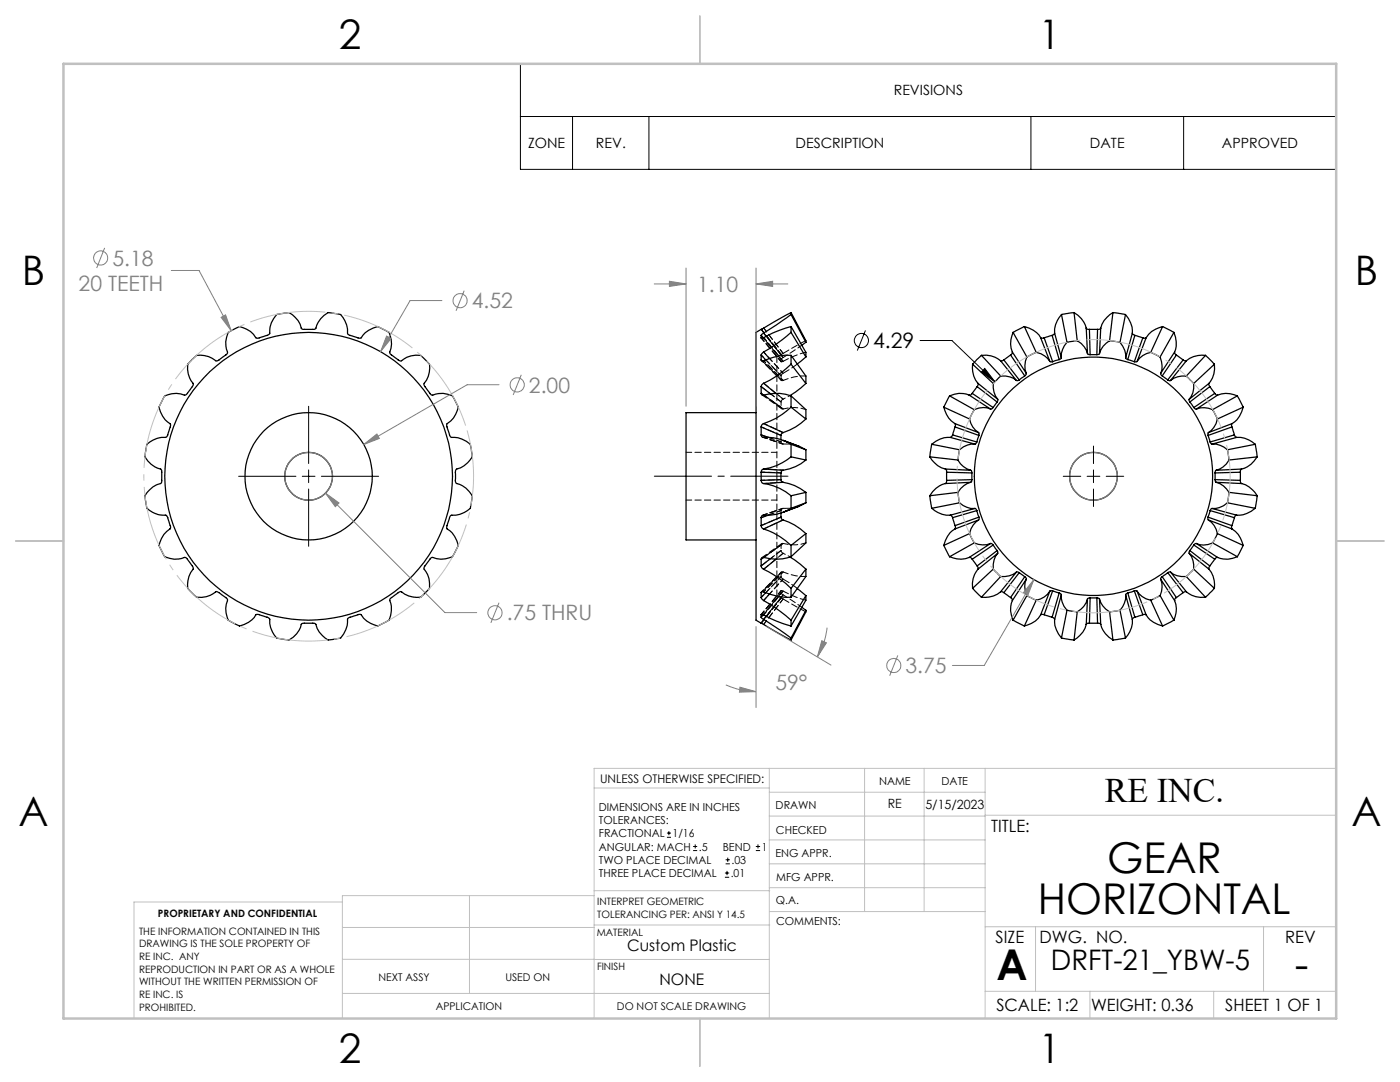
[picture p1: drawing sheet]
<svg xmlns="http://www.w3.org/2000/svg" width="279mm" height="216mm" viewBox="0 0 279 216" stroke-linecap="round" stroke-linejoin="round" font-family="sans-serif">
<g fill="none" stroke="#000" stroke-width=".25">
<path d="M38.3 71.8l.9-.9a6.4 6.4 0 0 1 4.1 1.1l1-.7a1.55 1.55 0 0 0 1.1-.9l-.2-.7a4.9 4.9 0 0 1 .3-3.4l2.3-1.1a5.3 5.3 0 0 1 3.4 2.3l2.2-.6 .4-.4a4.7 4.7 0 0 1 1.4-3.7l2.5-.4a5 5 0 0 1 2.5 3.2l2.5 .1 .3-.2a4.8 4.8 0 0 1 2.5-3.1l2.5 .4a5.7 5.7 0 0 1 1.4 3.9l.5 .2 2 .6a6.7 6.7 0 0 1 3.5-2.3l2.2 1.1a5.3 5.3 0 0 1 .2 4.1l1.7 1.4 .4 .2h.3a4.6 4.6 0 0 1 3.8-1.1l1.7 1.8a6.1 6.1 0 0 1-1.1 4l1.5 2.1a6.9 6.9 0 0 1 4.2 .2l1.2 2.2a5.3 5.3 0 0 1-2.4 3.5l.6 2.1 .2 .3 .3 .2a4.7 4.7 0 0 1 3.7 1.4l.4 2.5a5.8 5.8 0 0 1-3.3 2.5l-.1 1.3a1.59 1.59 0 0 0 .2 1.4l.7 .3a5.2 5.2 0 0 1 2.5 2.2l-.4 2.5a5.2 5.2 0 0 1-3.9 1.4l-.3 .5-.5 1.7 .1 .6a4.6 4.6 0 0 1 2.2 3.2l-1.2 2.3a6.6 6.6 0 0 1-4.2 .2l-1.5 2a6.9 6.9 0 0 1 1.1 4.1l-1.7 1.8a6.1 6.1 0 0 1-4.1-1.2l-2 1.5-.1 .3 .2 .6a5.5 5.5 0 0 1-.4 3.4l-2.2 1.1a5.3 5.3 0 0 1-3.4-2.3l-2.1 .6-.4 .1-.1 .3a4.7 4.7 0 0 1-1.4 3.7l-2.5 .4a5.3 5.3 0 0 1-2.6-3.2l-2.4-.1-.4 .2a4.5 4.5 0 0 1-2.4 3.1l-2.5-.4a5.2 5.2 0 0 1-1.4-3.9l-2.2-.8-.6 .1a4.6 4.6 0 0 1-3.2 2.2l-2.3-1.1a5.3 5.3 0 0 1-.1-4.2l-1.7-1.3-.4-.3-.3 .1a4.8 4.8 0 0 1-3.8 1.1l-1.7-1.8a5.3 5.3 0 0 1 1.1-4l-1.2-1.9-.6-.3a4.7 4.7 0 0 1-3.9-.1l-1.2-2.3a5.4 5.4 0 0 1 2.3-3.4 6.4 6.4 0 0 0-.9-2.6 5.1 5.1 0 0 1-3.8-1.4l-.4-2.5a5.8 5.8 0 0 1 3.3-2.6l.1-1.3a1.59 1.59 0 0 0-.2-1.4l-.7-.2a5.2 5.2 0 0 1-2.5-2.2l.4-2.5a6.3 6.3 0 0 1 3.9-1.5l.3-.4 .5-2.1a6.7 6.7 0 0 1-2.3-3.5l1.2-2.2a5.2 5.2 0 0 1 4.1-.2l.3-.2 1.1-1.4 .2-.5-.1-.2a4.8 4.8 0 0 1-1-3.8zM151.9 65.7h.1M151.9 66.9v.5M151.9 70.8v1M151.9 77.2v1.3M151.9 78.5l.1 .3h.4M151.9 65.7l-1 .6v57.5l1 .6M151.9 78.5l.5 .3M151.9 77.2l1.9 1.4M151.9 71.8l.2 .2M151.9 70.8l.9 1M151.9 67.4v.1"/>
<path d="M151.9 66.9l.4 .5M152.4 66.5l-.5 .4M152.4 70.2l-.5 .6M152.4 76.5l-.4 .3-.1 .4M152.4 78.8a9.5 9.5 0 0 1 5.5 .2M152.4 76.5l2.5 2M152.4 70.2l1.2 1.3M152.4 66.5l.5 .6M157.9 62.4l-6 3.3M157.9 62.4v.4M157.9 62.8l-5.5 3.7M157.9 65.2l-3.6 1.2-2.1 1.1-.3-.1"/>
<path d="M157.9 65.2v1.1M157.9 66.3l-3 2.4-2.5 1.5M157.9 70.9a13.5 13.5 0 0 0-5.7 1.1l-.3-.2M157.9 70.9v1.8M157.9 72.7a19.7 19.7 0 0 1-5.5 3.8M157.9 79v2.2M157.9 79l2.9 2.7v1.9M157.9 70.9l2.9 4.1v1.5M157.9 65.2l2.9 5.1v.9M157.9 62.4l2.9 5.6v.3M157.9 72.7l2.9 3.8M157.9 66.3l2.9 4.9"/>
<path d="M157.9 62.8l2.9 5.5M160.8 76.5l-2 1.7-1.1 .7M160.8 71.2l-1.7 1.4M160.8 68.3l-.8 .6M189.5 79l4.9 2.7M189.5 79l-1.2 2.2M193.4 78.8a4.7 4.7 0 0 0-3.9 .2M193.4 78.8l4.3 2.8M194 78.5l-.2 .3h-.4M194 78.5l4.2 2.8M194.1 72.7a5.1 5.1 0 0 0 1.1 3.8M194.1 72.7l4.1 3.8"/>
<path d="M195 77.2l-1 1.3M195 77.2l4 3M195.2 76.5v.2l-.2 .5M195.2 76.5l3.9 3.2M195.9 70.9l3.8 4.1M195.9 70.9a4.9 4.9 0 0 1 3.8 1.1M195.9 70.9l-1.8 1.8M198.2 76.5a4.3 4.3 0 0 0 .9 3.2M199.1 79.7l-.1 .5M199.7 72l3.1 3.9M199.7 75a4.1 4.1 0 0 1 3.1 .9M199.7 75l-1.5 1.5"/>
<path d="M200.3 71.8l-.4 .2h-.2M200.3 71.8l3.1 4M201.7 70.8l-1.4 1M201.7 70.8l2.8 4.2M202 70.2v.4l-.3 .2M202 70.2l2.8 4.3M202.2 66.3a5 5 0 0 0-.2 3.9M202.2 66.3l2.7 4.9M203.4 75.8l-.6 .1M204.4 65.2l2.4 5.1M204.4 65.2a5 5 0 0 1 3.3 2.2M204.4 65.2l-2.2 1.1"/>
<path d="M204.5 75l-1.1 .8M204.8 74.5l-.3 .5M204.9 71.2a4.2 4.2 0 0 0-.1 3.3M206.8 70.3a4 4 0 0 1 2.7 1.8M206.8 70.3l-1.9 .9M207.7 67.4h.7M207.7 67.4l1.8 4.7M208.4 67.4l1.7 4.8M209.5 72.1l.6 .1M210 66.9l-1.6 .5M210 66.9l1.4 4.9M210.5 66.5l-.2 .2-.3 .2"/>
<path d="M210.5 66.5l1.3 4.9M211.4 71.8l-1.3 .4M211.8 71.4l-.4 .4M211.8 62.8a5.2 5.2 0 0 0-1.3 3.7M211.8 62.8l1.1 5.5M212.9 68.3a4.2 4.2 0 0 0-1.1 3.1M214.3 62.4l.7 5.6M214.3 62.4a5 5 0 0 1 2.5 3.1M214.3 62.4l-2.5 .4M215 68a4.1 4.1 0 0 1 2 2.6M215 68l-2.1 .3M216.8 65.5l.3 .2h.3"/>
<path d="M216.8 65.5l.2 5.1M217 70.6l.6 .2M217.4 65.7h1.6M217.4 65.7l.2 5.1M217.6 70.8h1.3M219 65.7l-.1 5.1M219.4 70.6l-.5 .2M219.7 65.5l-.3 .2h-.4M219.7 65.5l-.3 5.1M221.4 68a4.2 4.2 0 0 0-2 2.6M221.4 68l2.1 .3M222.1 62.4a5.4 5.4 0 0 0-2.4 3.1"/>
<path d="M222.1 62.4l2.5 .4M222.1 62.4l-.7 5.6M223.5 68.3a4.1 4.1 0 0 1 1.1 3.1M224.6 62.8l-1.1 5.5M224.6 62.8a5.3 5.3 0 0 1 1.4 3.7M224.6 71.4l.5 .4M225.1 71.8l1.3 .4M226 66.5l.1 .2 .4 .2M226 66.5l-1.4 4.9M226.5 66.9l1.6 .5M226.5 66.9l-1.4 4.9M226.9 72.1l-.5 .1"/>
<path d="M228.1 67.4l-1.7 4.8M228.7 67.4h-.6M228.7 67.4l-1.8 4.7M229.7 70.3a4 4 0 0 0-2.8 1.8M229.7 70.3l1.8 .9M231.5 71.2a4.2 4.2 0 0 1 .1 3.3M231.6 74.5l.4 .5M232 75l1 .8M232 65.2a5.4 5.4 0 0 0-3.3 2.2M232 65.2l2.3 1.1M232 65.2l-2.3 5.1M233 75.8l.6 .1"/>
<path d="M234.3 66.3l-2.8 4.9M234.3 66.3a5.1 5.1 0 0 1 .1 3.9M234.4 70.2l.1 .4 .3 .2M234.4 70.2l-2.8 4.3M234.8 70.8l1.3 1M234.8 70.8l-2.8 4.2M236.1 71.8l.4 .2h.3M236.1 71.8l-3.1 4M236.7 75a4.3 4.3 0 0 0-3.1 .9M236.7 75l1.5 1.5M236.8 72l-3.2 3.9M237.3 79.7v.2l.2 .3"/>
<path d="M238.2 76.5a4.1 4.1 0 0 1-.9 3.2M240.6 70.9a5.1 5.1 0 0 0-3.8 1.1M240.6 70.9l1.8 1.8M240.6 70.9l-3.9 4.1M241.3 76.5l-.1 .2 .2 .5M241.3 76.5l-4 3.2M241.4 77.2l1 1.3M241.4 77.2l-3.9 3M242.4 72.7l-4.2 3.8M242.4 72.7a4.9 4.9 0 0 1-1.1 3.8M242.4 78.5l.3 .3h.3M242.4 78.5l-4.1 2.8"/>
<path d="M243 78.8a4.8 4.8 0 0 1 3.9 .2M243 78.8l-4.2 2.8M246.9 79l1.2 2.2M246.9 79l-4.9 2.7M150.9 82.3h-14v25.4h14M151.9 85.2v1.6M151.9 86.8l.1 .3 .4 .2a9 9 0 0 1 5.5 1.4M151.9 94.2v1.6M151.9 95.8l.2 .5 .3 .2M151.9 94.2l4 .2M151.9 85.2l4 1.7M151.9 86.8l1.4 .5"/>
<path d="M152.4 96.5a10.9 10.9 0 0 1 5.5 2.4M152.4 84.5l-.4 .3-.1 .4M152.4 93.6l-.3 .1-.2 .5M152.4 93.6l3.9 .2M152.4 84.5l3.9 1.8M155.9 95.7l.1 .4 .3 .1M155.9 94.4v1.3M155.9 86.9v.8M155.9 95.7l-4 .1M156.3 96.2a9.5 9.5 0 0 1 4.5 2M156.3 93.8l-.3 .2-.1 .4M156.3 86.3l-.3 .2-.1 .4"/>
<path d="M156.3 96.2l-3.9 .3M156.3 87.9l3.2 1.2M157.9 91.2a11.4 11.4 0 0 1-5.5 2.4M157.9 81.2a14.5 14.5 0 0 1-5.5 3.3M157.9 88.7v2.5M157.9 98.9v2.5M157.9 88.7l2.9 1M157.9 91.2l2.9 .6M157.9 81.2l2.9 2.4M159.5 89.1l1.3 .6M160.8 91.8a9 9 0 0 1-4.5 2M160.8 98.2l-2.9 .7"/>
<path d="M160.8 89.7v2.1M160.8 98.2v2.1M160.8 83.6a11.3 11.3 0 0 1-4.5 2.7M185.6 91.2a5.4 5.4 0 0 0 3.1 2.4M185.6 98.9l.3 2.5M185.6 91.2l5.6 .6M185.9 88.7l5.6 1M185.9 88.7l-.3 2.5M188.3 81.2a5.4 5.4 0 0 0 2.3 3.3M188.3 81.2l5.2 2.4M188.7 96.5a4.8 4.8 0 0 0-3.1 2.4M188.7 93.6l.2 .3v.3"/>
<path d="M188.7 93.6l5 .2M188.9 95.8v.4l-.2 .3M188.9 94.2v1.6M188.9 94.2l5.1 .2M189.7 87.3a4.7 4.7 0 0 0-3.8 1.4M189.7 87.3l4.9 1.3M190.1 86.8l-.2 .3-.2 .2M190.1 86.8l4.8 1.4M190.6 84.5v.7M190.6 84.5l4.7 1.8M190.6 85.2l-.5 1.6M190.6 85.2l4.8 1.7"/>
<path d="M191.2 98.2l-5.6 .7M191.2 91.8a4.2 4.2 0 0 0 2.5 2M191.2 98.2l.3 2.1M191.5 89.7l-.3 2.1M193.5 83.6a4 4 0 0 0 1.8 2.7M193.7 96.2a4.3 4.3 0 0 0-2.5 2M193.7 93.8l.2 .3 .1 .3M193.7 96.2l-5 .3M194 95.7l-.1 .4-.2 .1M194 94.4v1.3M194 95.7l-5.1 .1M194.4 81.7l-.9 1.9"/>
<path d="M194.6 88.6a4.1 4.1 0 0 0-3.1 1.1M194.9 88.2l-.3 .4M195.3 86.3l.1 .6M195.4 86.9l-.5 1.3M197.7 81.6a3.8 3.8 0 0 0-3.3 .1M198.2 81.3l-.5 .3M199 80.2l-.8 1.1M237.5 80.2l.8 1.1M238.3 81.3l.5 .3M238.8 81.6a4.1 4.1 0 0 1 3.2 .1M241.1 86.9l.4 1.3M241.2 86.3l-.1 .6"/>
<path d="M241.5 88.2l.4 .4M241.9 88.6a4.2 4.2 0 0 1 3.1 1.1M242 81.7l1 1.9M242.5 94.4v1.3M242.5 95.7l.2 .5M242.5 95.7l5 .1M242.7 96.2a4.2 4.2 0 0 1 2.6 2M242.7 93.8l-.2 .6M242.7 96.2l5.1 .3M243 83.6a4 4 0 0 1-1.8 2.7M245 89.7l.3 2.1M245.3 91.8a4.1 4.1 0 0 1-2.6 2"/>
<path d="M245.3 98.2l-.3 2.1M245.3 98.2l5.6 .7M245.9 85.2l.4 1.6M245.9 85.2l-4.8 1.7M245.9 84.5v.7M245.9 84.5l-4.7 1.8M246.3 86.8l.2 .3 .3 .2M246.3 86.8l-4.8 1.4M246.8 87.3a4.9 4.9 0 0 1 3.7 1.4M246.8 87.3l-4.9 1.3M247.5 95.8v.4l.3 .3M247.5 94.2v1.6"/>
<path d="M247.5 94.2l-5 .2M247.8 96.5a5 5 0 0 1 3.1 2.4M247.8 93.6l-.3 .3v.3M247.8 93.6l-5.1 .2M248.1 81.2l-5.1 2.4M248.1 81.2a5.2 5.2 0 0 1-2.2 3.3M250.5 88.7l.4 2.5M250.5 88.7l-5.5 1M250.9 91.2l-5.6 .6M250.9 91.2a5 5 0 0 1-3.1 2.4M250.9 98.9l-.4 2.5M151.9 103.3v1.6"/>
<path d="M151.9 104.9l.1 .4 .4 .3M151.9 111.6v1.3M151.9 112.9l.1 .4 .4 .3M151.9 118.3l.2-.3a16.5 16.5 0 0 0 5.8 1.2M151.9 118.3v.9M151.9 119.2l.5 .6M152.1 118l-.2 .3M152.4 111.3l-.5 .3M152.4 105.6a13.6 13.6 0 0 1 5.5 3.2M152.4 113.6a20.5 20.5 0 0 1 5.5 3.8M152.4 119.8l3.2 2.1 2.3 1.9M152.8 118.3l-.9 .9"/>
<path d="M153.4 102.8l-1.5 .5M153.6 118.5l-1.2 1.3M153.7 111.5l-1.8 1.4M154.9 111.6l-2.5 2M155.9 102.4v.8M155.9 103.2l.1 .4 .3 .2M155.9 103.2l-4 1.7M156.3 103.8a11.5 11.5 0 0 1 4.5 2.7M156.3 103.8l-3.9 1.8M157.7 111.2l.8 .5 2.3 1.9M157.9 101.4a9.6 9.6 0 0 1-5.7 1.4l-.3 .5M157.9 108.8v2.3"/>
<path d="M157.9 111.1a13 13 0 0 1-5.8 .2l-.2 .3M157.9 117.4v1.8M159.1 117.4l1.7 1.5M160.8 100.3l-1 .6-3.5 1.3M160.8 106.5l-2.9 2.3M160.8 106.5v1.8l-2.9 2.8M160.8 118.9v.9l-2.9 5.1M160.8 113.6v1.4l-2.9 4.2M160.8 113.6l-2.9 3.8M160.8 118.9l-2.9 4.9M160.8 100.3l-2.9 1.1M185.9 101.4a5.2 5.2 0 0 0 3.8 1.4"/>
<path d="M188.3 108.8l1.2 2.3M189.5 111.1a5 5 0 0 0 3.9 .1M189.7 102.8l.2 .1 .2 .4M190.1 103.3l.5 1.6M190.6 105.6a4.6 4.6 0 0 0-2.3 3.2M190.6 104.9v.7M191.5 100.3a4.2 4.2 0 0 0 3.1 1.2M191.5 100.3l-5.6 1.1M193.4 111.2l.4 .1 .2 .3M193.5 106.5l-5.2 2.3M193.5 106.5l.9 1.8M194 111.6l1 1.3"/>
<path d="M194.1 117.4l1.8 1.8M194.4 108.3a4.2 4.2 0 0 0 3.3 .1M194.4 108.3l-4.9 2.8M194.6 101.5l.3 .4M194.6 101.5l-4.9 1.3M194.9 101.9l.5 1.3M194.9 101.9l-4.8 1.4M195 112.9l.2 .4v.3M195.2 113.6a4.8 4.8 0 0 0-1.1 3.8M195.3 103.8a4 4 0 0 0-1.8 2.7M195.3 103.8l-4.7 1.8M195.4 103.2l-.1 .6"/>
<path d="M195.4 103.2l-4.8 1.7M197.7 108.4l.5 .4M197.7 108.4l-4.3 2.8M198.2 108.8l.8 1.1M198.2 108.8l-4.2 2.8M198.2 113.6l-4.1 3.8M198.2 113.6l1.5 1.4M199 109.9l.1 .5M199 109.9l-4 3M199.1 110.4a4.1 4.1 0 0 0-.9 3.2M199.1 110.4l-3.9 3.2M199.7 118.1a4.9 4.9 0 0 1-3.8 1.1"/>
<path d="M199.7 118.1l.2-.1 .4 .3M199.7 115l-3.8 4.2M200.3 118.3l1.4 .9M201.7 119.2l.3 .3v.3M202 119.8a4.7 4.7 0 0 0 .2 4M202.8 114.2a4.3 4.3 0 0 1-3.1 .8M202.8 114.2l.6 .1M202.8 114.2l-3.1 3.9M203.4 114.3l1.1 .8M203.4 114.3l-3.1 4M204.5 115.1l.3 .5M204.5 115.1l-2.8 4.1"/>
<path d="M204.8 115.6a3.8 3.8 0 0 0 .1 3.3M204.8 115.6l-2.8 4.2M204.9 118.9l-2.7 4.9M204.9 118.9l1.9 .9M206.8 119.8l-2.4 5.1M209.5 118a4 4 0 0 1-2.7 1.8M209.5 118l-1.8 4.7M210.1 117.9l1.3 .4M210.1 117.9l-.6 .1M210.1 117.9l-1.7 4.8M211.4 118.3l.4 .4M211.4 118.3l-1.4 4.9"/>
<path d="M211.8 118.7a4.1 4.1 0 0 0 1.1 3.1M211.8 118.7l-1.3 4.9M217 119.5a4.1 4.1 0 0 1-2 2.6M217 119.5l-.2 5.1M217.6 119.3h1.3M217.6 119.3l-.6 .2M217.6 119.3l-.2 5.1M218.9 119.3l.5 .2M218.9 119.3l.1 5.1M219.4 119.5a4.2 4.2 0 0 0 2 2.6M219.4 119.5l.3 5.1M224.6 118.7a4.2 4.2 0 0 1-1.1 3.1"/>
<path d="M224.6 118.7l1.4 4.9M225.1 118.3l-.5 .4M225.1 118.3l1.4 4.9M226.4 117.9l.5 .1M226.4 117.9l-1.3 .4M226.4 117.9l1.7 4.8M226.9 118a4 4 0 0 0 2.8 1.8M226.9 118l1.8 4.7M229.7 119.8l2.3 5.1M231.5 118.9l-1.8 .9M231.5 118.9l2.8 4.9M231.6 115.6a4.2 4.2 0 0 1-.1 3.3"/>
<path d="M231.6 115.6l2.8 4.2M232 115.1l-.4 .5M232 115.1l2.8 4.1M233 114.3l-1 .8M233 114.3l3.1 4M233.6 114.2a4.1 4.1 0 0 0 3.1 .8M233.6 114.2l-.6 .1M233.6 114.2l3.2 3.9M234.4 119.8a4.7 4.7 0 0 1-.1 4M234.8 119.2l-.3 .3-.1 .3M236.1 118.3l-1.3 .9M236.7 115l3.9 4.2"/>
<path d="M236.8 118.1a4.8 4.8 0 0 0 3.8 1.1M236.8 118.1l-.3-.1-.4 .3M237.3 110.4a4.3 4.3 0 0 1 .9 3.2M237.3 110.4l4 3.2M237.5 109.9l-.2 .3v.2M237.5 109.9l3.9 3M238.2 113.6l-1.5 1.4M238.2 113.6l4.2 3.8M238.3 108.8l-.8 1.1M238.3 108.8l4.1 2.8M238.8 108.4l-.5 .4M238.8 108.4l4.2 2.8"/>
<path d="M241.1 103.2l.1 .6M241.1 103.2l4.8 1.7M241.2 103.8a4 4 0 0 1 1.8 2.7M241.2 103.8l4.7 1.8M241.3 113.6a4.9 4.9 0 0 1 1.1 3.8M241.4 112.9l-.2 .4 .1 .3M241.5 101.9l-.4 1.3M241.5 101.9l4.8 1.4M241.9 101.5l-.4 .4M241.9 101.5l4.9 1.3M242 108.3a3.8 3.8 0 0 1-3.2 .1M242 108.3l4.9 2.8"/>
<path d="M242.4 117.4l-1.8 1.8M242.4 111.6l-1 1.3M243 106.5l-1 1.8M243 106.5l5.1 2.3M243 111.2l-.3 .1-.3 .3M245 100.3a4.1 4.1 0 0 1-3.1 1.2M245 100.3l5.5 1.1M245.9 104.9v.7M245.9 105.6a4.8 4.8 0 0 1 2.2 3.2M246.3 103.3l-.4 1.6M246.8 102.8l-.3 .1-.2 .4M246.9 111.1a4.8 4.8 0 0 1-3.9 .1"/>
<path d="M248.1 108.8l-1.2 2.3M250.5 101.4a5.3 5.3 0 0 1-3.7 1.4M151.9 122.7l.2-.1a31.1 31.1 0 0 0 5.8 2.3M151.9 122.7v.5M151.9 123.2l.5 .4M151.9 124.4l6 3.3M151.9 124.4h.1M151.9 122.6v.1M152.3 122.7l-.4 .5M152.4 123.6l5.5 3.7M152.9 123l-.5 .6M157.9 123.8v1.1"/>
<path d="M157.9 127.3v.4M160 121.2l.8 .6M160.8 121.8v.3l-2.9 5.6M160.8 121.8l-2.9 5.5M202.2 123.8l2.2 1.1M207.7 122.7a4.6 4.6 0 0 1-3.3 2.2M208.4 122.7h-.7M208.4 122.7l1.6 .5M210 123.2l.4 .2 .1 .2M210.5 123.6a4.7 4.7 0 0 0 1.3 3.7M211.8 127.3l2.5 .4M212.9 121.8l-1.1 5.5"/>
<path d="M212.9 121.8l2.1 .3M215 122.1l-.7 5.6M216.8 124.6a4.8 4.8 0 0 1-2.5 3.1M217.4 124.4h-.3l-.3 .2M217.4 124.4h1.6M219 124.4h.4l.3 .2M219.7 124.6a4.8 4.8 0 0 0 2.4 3.1M221.4 122.1l.7 5.6M223.5 121.8l-2.1 .3M223.5 121.8l1.1 5.5M224.6 127.3l-2.5 .4M226 123.6a4.9 4.9 0 0 1-1.4 3.7"/>
<path d="M226.5 123.2l-.4 .1-.1 .3M228.1 122.7h.6M228.1 122.7l-1.6 .5M228.7 122.7a4.6 4.6 0 0 0 3.3 2.2M234.3 123.8l-2.3 1.1"/>
<circle cx="61.6" cy="95" r="4.8"/>
<circle cx="61.6" cy="95" r="12.7"/>
<circle cx="61.6" cy="95" r="28.7"/>
<circle cx="218.2" cy="95" r="4.8"/>
<circle cx="218.2" cy="95" r="23.8"/>
</g>
<g fill="none" stroke="#000" stroke-width=".2" stroke-dasharray="1.3 .6" stroke-dashoffset=".4">
<path d="M151.9 66.9l4 4.8M151.9 67.4l4 4.8M152 67.5l3.9 4.6M152.4 78.8l3.5 2.5M152.4 67.3l3.9 4.8M152.4 66.4l3.9 4.9M155.9 75v.8M155.9 72.1l-4-4.7M156.3 79.6l-.4 .6M156.3 72.1l-3.9-4.8M151.9 85.2l4 1.7M152.4 84.5l3.9 1.8"/>
<path d="M155.9 88.2l-4-1.4M151.9 103.3l4-1.4M155.9 114.3v.8M155.9 109.8l.4 .6M155.9 118.3l-4 4.8M155.9 103.2l-4 1.7M155.9 108.7l-3.5 2.5M155.9 117.9l-3.9 4.7M155.9 117.9l-4 4.7M156.3 117.9l-3.9 4.8M156.3 118.7l-3.9 4.9M156.3 103.7l-3.9 1.8"/>
<path d="M157 101.9l-.7 .3M151.9 122.6l4-4.7M152.4 122.7l3.9-4.8"/>
</g>
<path d="M152.1 72l3.8 3.8M156.3 70.5l4.5-2.5M159.1 72.6l-2.8 1.9M156.3 88.6h1.1l2.1 .5M155.9 114.3l-3.8 3.7M156.3 115.6l2.8 1.8M159.5 100.9l-1.9 .5h-1.3M160.8 122.1l-4.5-2.6" fill="none" stroke="#000" stroke-width=".2" stroke-dasharray="1.3 .6" stroke-dashoffset="-.1"/>
<path d="M155.9 70.7l-.9 .5M156.3 74.5l-2.7-3M152.2 87.2l3.9 1.4M152.4 87.3l3.9 1.3M156.3 88.6l-3.9-1.3M152.4 102.8l3.9-1.4M153.6 118.5l2.7-2.9M155 118.8l.9 .5M156.1 101.5l-3.9 1.3M156.3 101.4l-3.9 1.4" fill="none" stroke="#000" stroke-width=".2" stroke-dasharray="1.3 .6" stroke-dashoffset=".5"/>
<g fill="none" stroke="#000" stroke-width=".2" stroke-dasharray="1.3 .6" stroke-dashoffset=".3">
<path d="M151.9 65.7l4 5M152.4 65.4l3.9 5.1M155.9 70.7l-4-5M155.9 75l-3.1-3.2M156.3 74.5l-.4 .5M156.3 70.5l-3.9-5.1M160 68.9l-3.7 2.4M155.9 88.2l.1 .3 .3 .1M155.9 80.2l-2.1-1.6M152.8 118.2l3.1-3.1M153.8 111.5l2.1-1.7M155.9 115.1l.4 .5"/>
<path d="M155.9 119.3l-4 5M155.9 101.9l-2.5 .9M156.3 101.4l-.3 .1-.1 .4M156.3 118.7l3.7 2.5M156.3 119.5l-3.9 5.1M151.9 124.3l4-5M152.4 124.6l3.9-5.1"/>
</g>
<g fill="none" stroke="#000" stroke-width=".2" stroke-dasharray="1.3 .6">
<path d="M151.9 77.1l4 3.1M152.4 76.5l3.9 3.1M155.9 75.8l.1 .1h.3M155.9 72.1h.4M155.9 71.7v.4M155.9 70.7l.4-.2M155.9 70.7h.1M155.9 72.2h.1M155.9 75.9h.1M156.3 71.3l-.4 .4M155.9 81.3l.1 .2 .3 .1M155.9 87.7v.5"/>
<path d="M155.9 101.9v.4M155.9 119.3h.1M155.9 118.3l.4 .4M155.9 117.9v.4M155.9 109.8l-4 3.1M156.3 119.5l-.4-.2M156.3 117.9h-.4M156.3 114.1h-.3l-.1 .2M156.3 108.4l-.3 .1-.1 .2M156.3 110.4l-3.9 3.2"/>
</g>
<path d="M152.4 78.8l3.9 2.8M156.3 75.9a10.3 10.3 0 0 1 4.5-.9M153.3 87.3l2.6 .9M155 95v-23.8M156.3 81.6a7.7 7.7 0 0 1 4.5 .1M156.3 81.6l-3.9-2.8M152.4 111.2l3.9-2.8M155 118.8v-23.8M156.3 108.4l-3.9 2.8M160.8 115a10.1 10.1 0 0 1-4.5-.9M160.8 108.3a7.6 7.6 0 0 1-4.5 .1" fill="none" stroke="#000" stroke-width=".2" stroke-dasharray="1.3 .6" stroke-dashoffset=".2"/>
<path d="M152 78.8l4 2.8M156.3 72.1a19.5 19.5 0 0 1 4.5-1.8M136.9 99.8h18.1M155 90.3h-18.1M155.9 81.3l-4-2.8M151.9 111.6l4-2.9M156 108.5l-4 2.8M160.8 119.8a19.1 19.1 0 0 1-4.5-1.9" fill="none" stroke="#000" stroke-width=".2" stroke-dasharray="1.3 .6" stroke-dashoffset=".1"/>
<path d="M157.7 78.9l-1.4 .7M156.3 110.4l1.4 .7" fill="none" stroke="#000" stroke-width=".2" stroke-dasharray="1.3 .6" stroke-dashoffset=".8"/>
<path d="M151.9 70.8l4 4.2M152.4 70.2l3.9 4.3M151.9 94.2l4 .1M152.4 93.6l3.9 .2M155.9 80.2v1.1M155.9 95.7l-4 .1M156.3 96.2l-3.9 .3M155.9 108.7v1.1M155.9 115.1l-4 4.1M156.3 115.6l-3.9 4.2" fill="none" stroke="#000" stroke-width=".2" stroke-dasharray="1.3 .6" stroke-dashoffset=".6"/>
<path d="M152 71.9l3.9 4M152.4 72l3.9 3.9M155.9 75.8l-4-4M155.9 71.7l-3.6-4.3M156.3 75.9l-3.9-3.9M151.9 118.2l4-3.9M152.4 118.1l3.9-4M155.9 114.1l-3.9 4M156.3 114.1l-3.9 4M152.3 122.6l3.6-4.3" fill="none" stroke="#000" stroke-width=".2" stroke-dasharray="1.3 .6" stroke-dashoffset=".7"/>
<path d="M156.3 79.6l-1.4-1.1M154.9 111.6l1.4-1.2" fill="none" stroke="#000" stroke-width=".2" stroke-dasharray="1.3 .6" stroke-dashoffset=".9"/>
<path d="M156.3 71.3l-3.4-4.2M152.9 123l3.4-4.3" fill="none" stroke="#000" stroke-width=".2" stroke-dasharray="1.3 .6" stroke-dashoffset="-.2"/>
<g fill="none" stroke="#808080" stroke-width=".2">
<path d="M20.9 49.5l-1.6 4M34.2 54h5.5l6.4 12M88.2 60h-6.4l-5.8 10.2M92.6 58l-1.6 4M130.6 56.7h6.3M133.6 56.1l3.3 .6-3.3 .5zM136.9 53.5v27.6M150.9 56.7l3.3-.6v1.1zM150.9 53.5v27.6M150.9 56.7h6.3M44.1 63.3l.9-.5 1.1 3.2zM77.2 67.1l.8 .5-2 2.6z"/>
<path d="M99.6 76.8h-6.4l-20.6 11.9M104 74.8l-1.6 4M64.9 98.4l2.8 2-.8 .7zM64.9 98.4l23.9 23.8h6.3M72.6 88.7l2.6-2.1 .5 .9zM206.3 115.6l-1.2 3.1-.8-.4zM206.3 115.6l-9.9 17.2h-6.3M99.6 120.3l-1.6 4M144.9 136.7a15.3 15.3 0 0 0 6 1.3M147.7 137.1l3.2 .9-3.3 .1zM150.9 125v16.2M153 125l12.8 7.7"/>
<path d="M164 127.8l.9 .5-1.8 2.8zM165.1 125.2a14.5 14.5 0 0 1-2 5.9M179.2 130.8l-1.6 4"/>
<circle cx="20.1" cy="51.5" r="1.4"/>
<circle cx="91.8" cy="60" r="1.42"/>
<circle cx="103.2" cy="76.8" r="1.42"/>
<circle cx="98.8" cy="122.3" r="1.41"/>
<circle cx="178.4" cy="132.8" r="1.4"/>
</g>
<g fill="none" stroke="#000" stroke-width=".2">
<path d="M103.9 12.7h162.8v21.1h-162.8zM103.9 23.2h162.8M114.3 23.2v10.6M129.5 23.2v10.6M205.7 23.2v10.6M236.2 23.2v10.6M172.7 65.9l-1.6 4.1M183.6 67.9h6.4l8.5 8.3M196.5 73.5l2 2.7-2.7-1.9zM47.6 95h11.5M60.3 95h2.6M61.6 81.1v11.4"/>
<path d="M61.6 93.8v2.5M61.6 97.6v11.4M64.1 95h11.5M212.2 95h3.5M217 95h2.5M218.2 89v3.5M218.2 93.8v2.5M218.2 97.6v3.5M220.8 95h3.5M133.1 167.1h.8M133.1 166.2h.8M133.5 165.8v.9"/>
<path d="M138.3 169.7h.8M138.3 168.9h.8M138.7 168.5v.8M144.7 175h.8M144.7 174.2h.8M144.8 172.4h.9M144.8 171.6h.9M145.1 173.8v.8M145.2 171.1v.9M150.8 169.7h.9M150.8 168.9h.9M151.3 168.5v.8"/>
<circle cx="171.9" cy="68" r="1.41"/>
</g>
<path d="M244.3 87.1a27.3 27.3 0 0 0-45.7-11 27.3 27.3 0 0 0 12.6 45.2 27.3 27.3 0 0 0 33.5-32.8l-.4-1.4" fill="none" stroke="#c0c0c0" stroke-width=".2" stroke-dasharray="15.2 1.3 1.3 1.3" stroke-dashoffset="-1.8" stroke-linecap="butt"/>
<path d="M93.1 85.4a32.9 32.9 0 0 0-55.2-13.2 32.9 32.9 0 0 0 15.2 54.6 32.9 32.9 0 0 0 40.4-39.7l-.4-1.7" fill="none" stroke="#c0c0c0" stroke-width=".2" stroke-dasharray="15.2 1.3 1.3 1.3" stroke-dashoffset="-.5" stroke-linecap="butt"/>
<g fill="none" stroke="#808080" stroke-width=".25">
<circle cx="61.6" cy="95" r="4.8"/>
<circle cx="218.2" cy="95" r="4.8"/>
</g>
<path d="M130.6 95h26.7" fill="none" stroke="#000" stroke-width=".2" stroke-dasharray="15.2 1.3 1.3 1.3" stroke-dashoffset="3.8"/>
<g fill="none" stroke="#c0c0c0" stroke-width=".2">
<path d="M118.6 157.2h34.9M153.5 153.3v49.9M153.5 158.1h43.1M172.5 153.3v28.6M184.4 153.3v28.6M196.6 153.3v49.9M266.7 153.3h-148.1v49.9M68.3 180h-41.6v23.2M93.7 178.7v19.5M118.6 178.7h-50.3v24.5M118.6 177.7h35M153.5 167.6h43.1"/>
<path d="M153.5 162.8h43.1M153.5 172.4h43.1M153.5 177.1h43.1M196.6 162.7h70.1M68.3 198.2h85.2M68.3 191.4l85.2 .1M68.3 185.1h50.3M118.6 184.6h35M153.6 181.9h43M196.6 197.8h70.1M196.6 184.9h70.1M206.7 184.9v12.9"/>
<path d="M217.5 197.8v5.4M242.2 197.8v5.4M252.2 184.9v12.9"/>
</g>
<path d="M139.7 3.2v9.5M3.1 107.9h9.6M266.7 107.9h9.5M139.7 203.2v9.6" fill="none" stroke="#c0c0c0" stroke-width=".25"/>
<path d="M12.7 12.7h254v190.5h-254z" fill="none" stroke="#c0c0c0" stroke-width=".5"/>
<path d="M196.5 73.5l2 2.7-2.7-1.9z" fill="#000"/>
<g fill="#808080">
<path d="M44.1 63.3l.9-.5 1.1 3.2z"/>
<path d="M150.9 56.7l3.3-.6v1.1zM133.6 56.1l3.3 .6-3.3 .5zM147.7 137.1l3.2 .9-3.3 .1zM164 127.8l.9 .5-1.8 2.8zM206.3 115.6l-2 2.7 .8 .4zM77.2 67.1l-1.2 3.1 2-2.6zM72.6 88.7l3.1-1.2-.5-.9zM64.9 98.4l2 2.7 .8-.7z"/>
</g>
<g font-size="8.5">
<text x="220.9" y="174.2">GEAR</text>
<text x="207.2" y="182.3">HORIZONTAL</text>
<text x="198.9" y="195.5">A</text>
<text x="258.4" y="195.4">-</text>
</g>
<g font-size="8.1">
<text x="67.6" y="9.7">2</text>
<text x="207.3" y="9.7">1</text>
<text x="4.4" y="57">B</text>
<text x="270.4" y="57">B</text>
<text x="3.7" y="164.9">A</text>
<text x="269.7" y="164.9">A</text>
<text x="67.6" y="212.2">2</text>
<text x="207.3" y="212.2">1</text>
</g>
<text font-size="6.9" x="220.5" y="160.1">RE INC.</text>
<text font-size="5.6" x="209.7" y="193.5">DRFT-21_YBW-5</text>
<g font-size="4.2" fill="#808080">
<text x="22.4" y="53">5.18</text>
<text x="15.7" y="58.1">20 TEETH</text>
<text x="139.1" y="58.2">1.10</text>
<text x="94.2" y="61.5">4.52</text>
<text x="105.6" y="78.3">2.00</text>
<text x="101.1" y="123.8">.75 THRU</text>
<text x="154.8" y="137.7">59°</text>
<text x="180.7" y="134.3">3.75</text>
</g>
<text font-size="4.2" x="174.3" y="69.5">4.29</text>
<g font-size="3.4">
<text x="197.8" y="166">TITLE:</text>
<text x="198.7" y="188.1">SIZE</text>
<text x="207.5" y="188.1">DWG. NO.</text>
<text x="256.5" y="188.2">REV</text>
<text x="198.8" y="201.7">SCALE: 1:2</text>
<text x="217.7" y="201.8">WEIGHT: 0.36</text>
<text x="244.5" y="201.7">SHEET 1 OF 1</text>
</g>
<g font-size="3.2">
<text x="125.2" y="189.8">Custom Plastic</text>
<text x="131.6" y="196.6">NONE</text>
</g>
<g font-size="2.8">
<text x="178.4" y="19">REVISIONS</text>
<text x="105.4" y="29.6">ZONE</text>
<text x="118.9" y="29.6">REV.</text>
<text x="158.8" y="29.6">DESCRIPTION</text>
<text x="217.5" y="29.6">DATE</text>
<text x="243.9" y="29.6">APPROVED</text>
</g>
<g font-size="2.5">
<text x="177.2" y="161.3">RE</text>
<text x="184.7" y="161.4">5/15/2023</text>
</g>
<text font-size="2.4" x="119.8" y="156.2">UNLESS OTHERWISE SPECIFIED:</text>
<g font-size="2.2">
<text x="119.5" y="161.8">DIMENSIONS ARE IN INCHES</text>
<text x="154.8" y="161.4">DRAWN</text>
<text x="175.4" y="156.6">NAME</text>
<text x="187.9" y="156.7">DATE</text>
<text x="119.5" y="164.4">TOLERANCES:</text>
<text x="119.5" y="167.1">FRACTIONAL</text>
<text x="134.2" y="167.1">1/16</text>
<text x="154.9" y="166.3">CHECKED</text>
<text x="119.5" y="172.4">TWO PLACE DECIMAL</text>
<text x="119.5" y="169.7">ANGULAR: MACH</text>
<text x="139.5" y="169.7">.5</text>
<text x="144.2" y="169.7">BEND</text>
<text x="146" y="172.4">.03</text>
<text x="152" y="169.7">1</text>
<text x="154.8" y="171">ENG APPR.</text>
<text x="119.5" y="175">THREE PLACE DECIMAL</text>
<text x="145.8" y="175">.01</text>
<text x="154.9" y="175.7">MFG APPR.</text>
<text x="154.9" y="180.4">Q.A.</text>
<text x="154.9" y="184.6">COMMENTS:</text>
</g>
<g font-size="2.1">
<text x="75.5" y="195.7">NEXT ASSY</text>
<text x="100.9" y="195.7">USED ON</text>
<text x="86.9" y="201.5">APPLICATION</text>
<text x="123.1" y="201.6">DO NOT SCALE DRAWING</text>
</g>
<g font-size="2">
<text x="31.5" y="182.9">PROPRIETARY AND CONFIDENTIAL</text>
<text x="119.2" y="180.6">INTERPRET GEOMETRIC</text>
<text x="119.2" y="183.1">TOLERANCING PER: ANSI Y 14.5</text>
<text x="27.8" y="186.5">THE INFORMATION CONTAINED IN THIS</text>
<text x="27.8" y="189">DRAWING IS THE SOLE PROPERTY OF</text>
<text x="27.8" y="191.6">RE INC. ANY</text>
<text x="119.1" y="186.7">MATERIAL</text>
<text x="27.8" y="194.1">REPRODUCTION IN PART OR AS A WHOLE</text>
<text x="27.8" y="196.6">WITHOUT THE WRITTEN PERMISSION OF</text>
<text x="119.1" y="193.5">FINISH</text>
<text x="27.8" y="199.1">RE INC. IS</text>
<text x="27.8" y="201.7">PROHIBITED.</text>
</g>
</svg>
